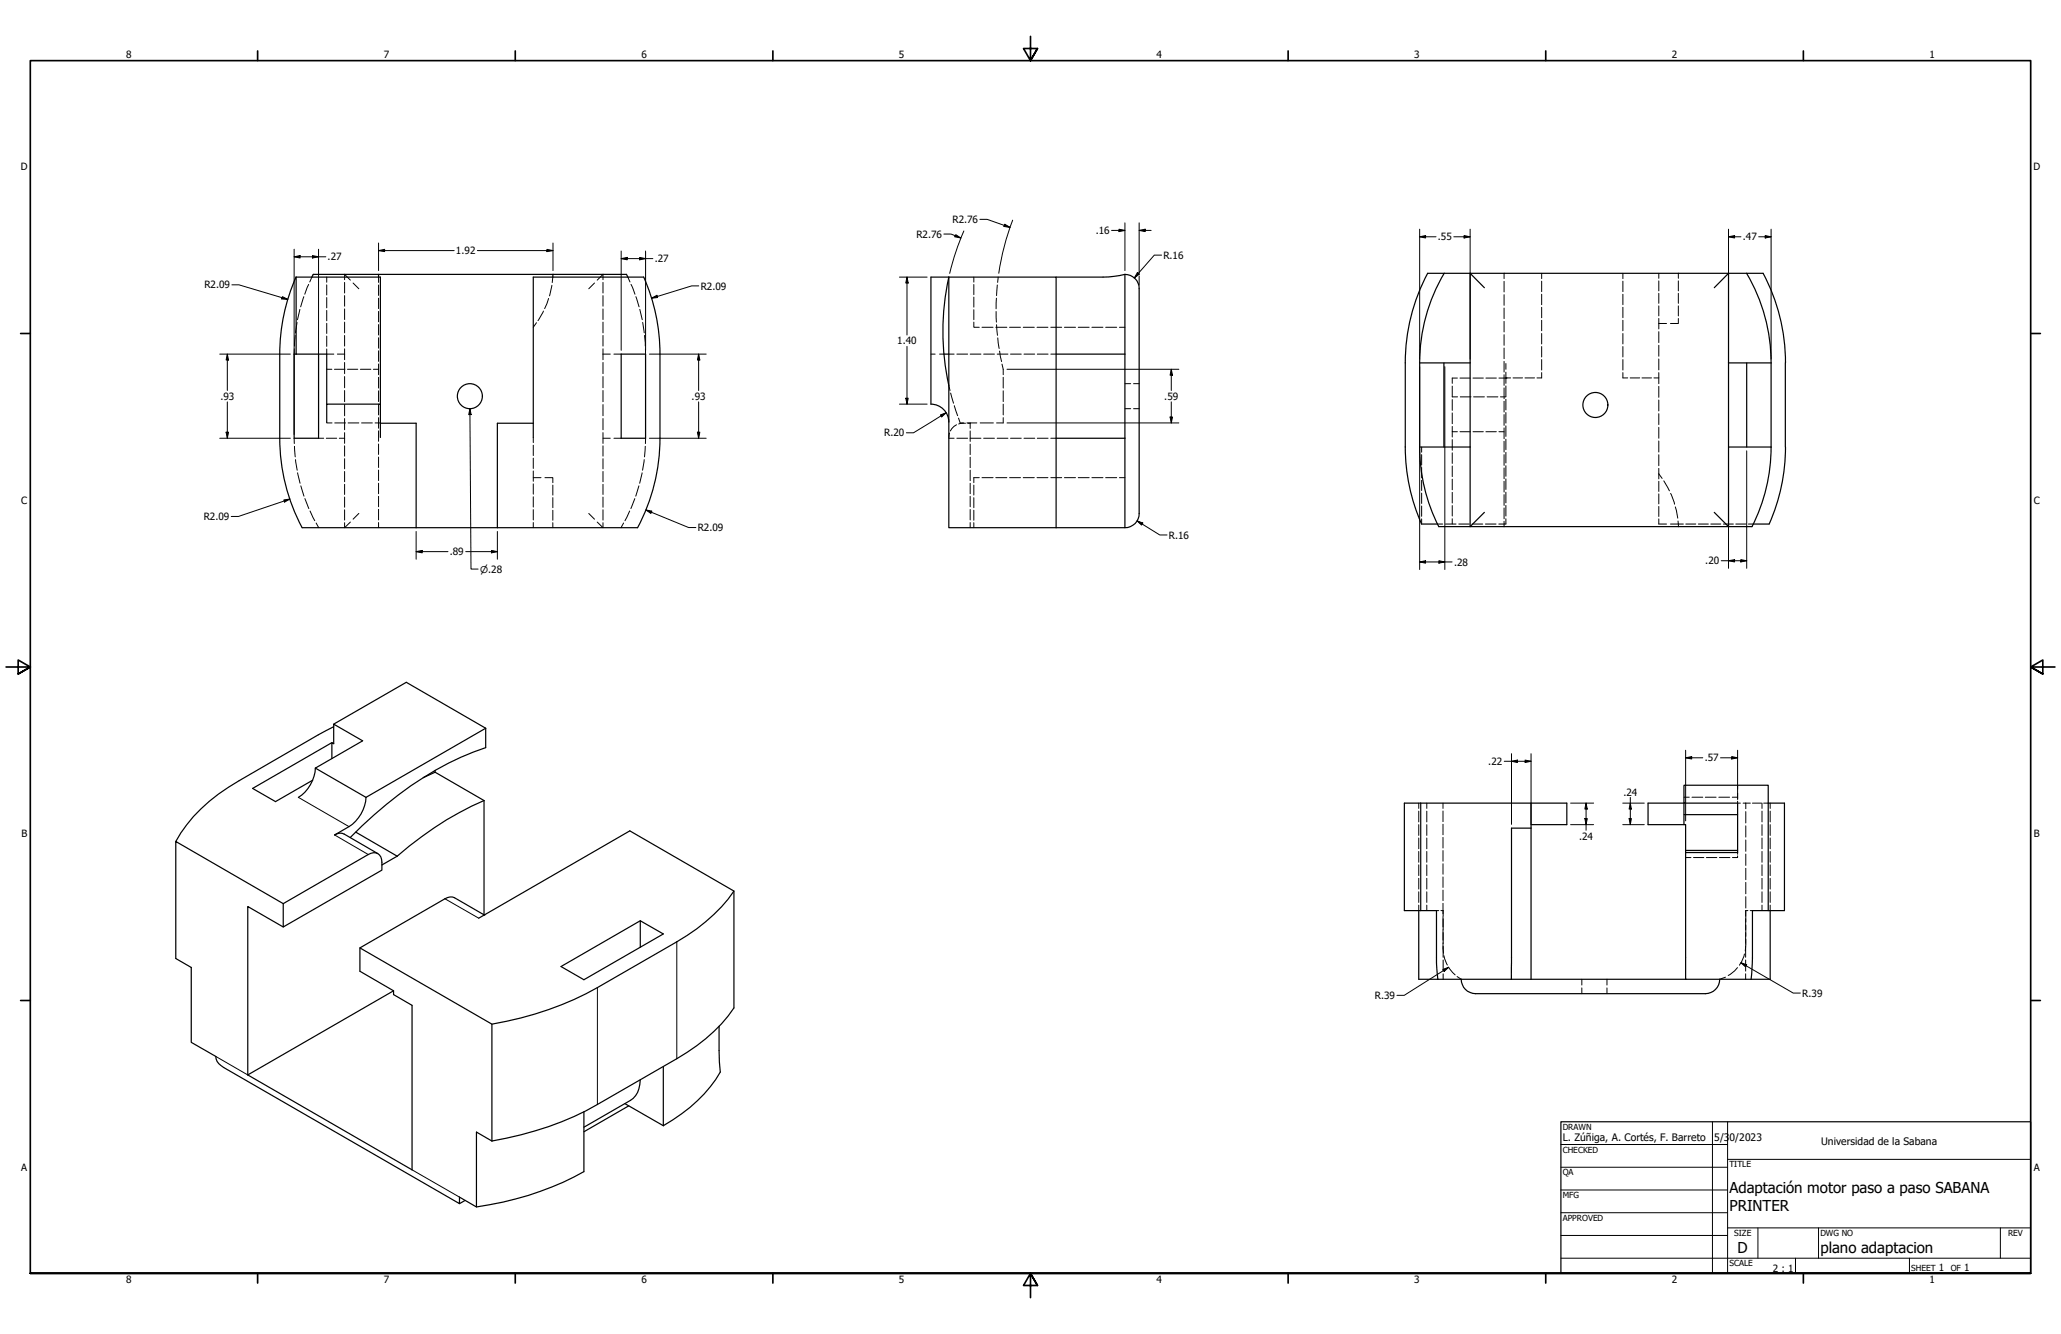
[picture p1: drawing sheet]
<svg xmlns="http://www.w3.org/2000/svg" width="864mm" height="559mm" viewBox="0 0 864 559" stroke-linecap="round" stroke-linejoin="round" font-family="sans-serif">
<!-- layer: Visible (ANSI) -->
<g fill="none" stroke="#000" stroke-width=".51">
<path d="M124 116a79.7 79.7 0 0 0-6.8 32.3v35.2a79.4 79.4 0 0 0 9.4 37.5l140.6 .1a79.7 79.7 0 0 0 9.3-37.5v-35.3a79.7 79.7 0 0 0-6.8-32.3M124.1 116.1h35.3v53.2M124.1 116.1v32.2M130.7 116.1l.6-1.2h27.3v1.2M158.6 114.9h103.9l.6 1.2M231.7 114.9l-.1 1.2M269.7 116.1h-46.2v67.2M397.6 116.1v104.9h44.9M397.6 116.1h44.9v104.9M397.6 116.1h-7.5v53.2M397.6 116.1a105 105 0 0 0 0 45.4M471.4 114.9l-6.9 1.1-22 .1"/>
<path d="M471.4 114.9a6 6 0 0 1 5.9 6.1v94.1a5.9 5.9 0 0 1-5.9 5.9M471.4 114.9v68.7M605.1 114.5a73.6 73.6 0 0 0-10.2 37.5M731.9 114.5a73.6 73.6 0 0 1 10.2 37.5M622 120.5l-6-6v106.1l6-6M718.3 120.5l6-6v106.1l-6-6M133.5 148.3v35.3h-10.2v-35.3h13.6v21M260.3 148.3h10.2v35.3h-10.2zM395.5 148.3h2.1M442.5 148.3h28.9M594.9 152h21.1M594.9 152v35.3h21.1"/>
<path d="M605 152v35.3M724.3 152h17.8M731.9 152v35.3M742.1 152v35.3h-17.8M748.1 152v35.3M748.2 152a79.4 79.4 0 0 0-9.4-37.5h-140.6a79.7 79.7 0 0 0-9.4 37.5v35.3M136.9 176.8v-7.5h22.5v14M159.4 177.3h15v43.7M223.5 177.3h-15.1v43.7M390 169.3a7.5 7.5 0 0 1 7.6 7.5M442.5 183.6h28.9M471.4 183.6v37.4h-28.9"/>
<path d="M588.8 187.2a79.7 79.7 0 0 0 6.9 32.3M594.9 187.2a73.5 73.5 0 0 0 8 33.4h131.2a73.6 73.6 0 0 0 8-33.4M748.2 187.2a79.7 79.7 0 0 1-6.9 32.3M595.7 219.5h6.6M734.7 219.5h6.6M139.1 317.8v-6.7l.7 .4v-8.2l12.2 7-19.9 11.5M139.1 311.1l-33.2 19.2 9.5 5.5 15.6-9M139.8 304.4l-6.4 3.4-33.2 19.2a67.1 67.1 0 0 0-26.5 25.5M139.8 303.3l30.4-17.5 33.3 19.3M203.5 305.1v8.1a141.7 141.7 0 0 0-51.8 32.7l-5 4.9M203.5 305.1l-50.1 28.9M132.1 321.8a15.7 15.7 0 0 1-7.1 12.2"/>
<path d="M132.1 321.8l21.3 12.2M153.4 334a15.7 15.7 0 0 1-7.2 12.3l-6 3.5a3.9 3.9 0 0 1 4-.4l14.1 8.2M177.4 325.8l4.9-2.3 20.5 11.8M182.3 322.7v.8M202.8 335.3a135.9 135.9 0 0 0-36.4 23.3M202.8 335.3v47.9M595.3 336.4v45M641.5 336.4v73.8M740.9 336.4h6.8v45h-13.4v19.7l-.6 9.1M740.9 336.4v-7.5h-35.3v7.5h22.5v20.7h-21.8M740.9 336.4v45M149 348.6l17.4 10"/>
<path d="M166.4 358.6l-6.4 3.7M641.5 345.4h15v-9h-68v45h13.4v22l.6 6.8M641.5 346.9h-8.2v63.3M705.6 341.2v4.2M706.3 356.2v54h14.3M706.3 356.2h21.8M728.1 341.2h-22.5v-4.8h-15v9h15.7v10.8M118.7 378.5l35.6-20.6a3.5 3.5 0 0 1 4-.3 3.5 3.5 0 0 1 1.7 3.6v3.3l-41.3 23.8zM118.7 378.5l-45-26v49l6.4 3.8v31.3l10.3 5.9a5.2 5.2 0 0 0 3.3 4.7l98.8 57v-2.7l7.1 4.1v-31.4l6.5 3.8M307.5 373.3a71.5 71.5 0 0 1-23.9 21.2l-33.3 19.2a136.8 136.8 0 0 1-44.2 15.3M118.7 388.3l-14.9-8.6v70.6M150.8 397.1l55.3 31.9v49"/>
<path d="M200.6 384.6l63.3-36.6 43.6 25.3v48.9a69.7 69.7 0 0 1-23.9 21.3l-33.3 19.2a132.9 132.9 0 0 1-44.2 15.3M202.9 383.3l-12.5-7.3a4.1 4.1 0 0 0-4 .5l-35.6 20.6v9.7l14.1 8.2v1.6l7.8 4.5v68.9l-68.9-39.7M268.3 385.7l-33.2 19.2 9.6 5.5 33.2-19.2-9.6-5.5v11.1M594.5 381.4v28.8h111.8M741.7 381.4v28.8h-21.1M164.9 415l-61.1 35.3M612.3 410.2a6.1 6.1 0 0 0 6 6h96.3a6.1 6.1 0 0 0 6-6M301.3 429.9l.1 12.6 .4 6.6a62.8 62.8 0 0 1-23.9 22.5M268.3 452.3a9.6 9.6 0 0 1-4.1 8.6l-19.5 11.3M277.9 446.8v24.8M244.7 465.7v25.1a129.5 129.5 0 0 1-45.1 14.8M261.8 462.3l16.1 9.3"/>
<path d="M263.5 463.2l-18.8 10.9M194.9 502.9l-2.4 1.3"/>
<circle cx="196.9" cy="166" r="5.2"/>
<circle cx="668.5" cy="169.6" r="5.2"/>
</g>
<!-- layer: Visible Narrow (ANSI) -->
<path d="M125 334l21.2 12.3M140.2 349.8l14.1 8.1M186.4 376.5l14.2 8.1M283.6 394.5v49M250.3 413.7v49M90.4 442.5l13.4 7.8M172.7 490l19.8 11.5" fill="none" stroke="#000" stroke-width=".42"/>
<!-- layer: Visible (ANSI) -->
<circle cx="202.8" cy="383.2" r=".25" fill="#000"/>
<!-- layer: Hidden (ANSI) -->
<g fill="none" stroke="#000" stroke-width=".42">
<path d="M129.3 119.1l-1.6 4.2M130.7 116.1l-.9 2M136.9 116.1v2.1M136.9 119.3v4.3M144.4 117.2v-2.3l2.4 2.4M144.4 118.3v4.4M148 118.6l2.4 2.4M158.6 116.1v2.2M158.6 119.4v4.4M231.3 119.5l-1 4.5M231.6 116.1l-.2 2.3M249.1 118.6l-2.4 2.4"/>
<path d="M252.7 117.2v-2.3l-2.4 2.4M252.7 118.3v4.4M263.1 116.1l.9 2M264.4 119.1l1.7 4.2M408.1 116.1v2.1M408.1 119.2v4.2M417.9 119.4l-.3 4.4M418.3 116.1l-.3 2.2M630.2 114.5v2.2M630.2 117.9v4.4M646 114.5v2.2M646 117.8v4.4"/>
<path d="M680 114.5v2.2M680 117.8v4.4M695.1 114.5v2.1M695.1 117.7v4.2M703.3 114.5v2.1M703.3 117.7v4.2M124.5 135.1l-.7 4.3M125.7 129.6l-1 4.3M127.3 124.3l-1.3 4.2M136.9 124.7v4.3M136.9 130v4.4M136.9 135.4v4.3"/>
<path d="M144.4 123.8v4.5M144.4 129.4v4.5M144.4 134.9v4.5M158.6 124.9v4.4M158.6 130.4v4.4M158.6 136v4.3M224.8 135.2l-1.3 1.9M227.7 130.3l-2.3 4M229.9 125l-1.7 4.3M252.7 123.8v4.5M252.7 129.4v4.5M252.7 134.9v4.5"/>
<path d="M266.4 124.3l1.4 4.2M268.1 129.6l1 4.3M269.3 135.1l.6 4.3M408.1 134.9v2.2h2.2M408.1 124.5v4.2M408.1 129.7v4.2M411.5 137.1h4.6M417.3 137.1h4.6M417.4 130.5l.1 4.4M417.5 124.9l-.1 4.4M417.6 136l.4 4.5M423 137.1h4.6"/>
<path d="M428.8 137.1h4.6M434.5 137.1h4.6M440.3 137.1h4.6M446 137.1h4.7M451.8 137.1h4.6M457.5 137.1h4.7M463.3 137.1h4.6M469.1 137.1h2.3M630.2 123.4v4.5M630.2 129v4.5M630.2 134.6v4.5M646 123.3v4.3"/>
<path d="M646 128.7v4.4M646 134.2v4.4M646 139.7v4.4M680 123.3v4.3M680 128.7v4.4M680 134.2v4.4M680 139.7v4.4M695.1 122.9v4.2M695.1 128.1v4.2M695.1 133.4v4.4M695.1 138.9v4.6M695.1 135.5h3.2"/>
<path d="M703.3 133.4v2.1h-3.3M703.3 122.9v4.2M703.3 128.1v4.2M123.3 146.1v2.2M123.7 140.5l-.3 4.5M136.9 146.2v2.1h3M136.9 154.7h2.2M136.9 140.8v4.3M140.1 154.7h4.4M141.4 148.3h3M144.4 140.5v4.5M144.4 146.1v4.6"/>
<path d="M144.4 151.8v4.7M144.4 157.7v4.7M145.6 154.7h4.3M151 154.7h4.4M156.5 154.7h2.1M158.6 141.5v4.4M158.6 146.9v4.5M158.6 152.5v4.5M158.6 158.1v4.5M252.7 148.3h3M252.7 140.5v4.5M252.7 146.1v4.6"/>
<path d="M252.7 151.8v4.7M252.7 157.7v4.7M257.2 148.3h3.1M270.1 140.5l.3 4.5M270.4 146.1l.1 2.2M390.1 148.3h1.8M393.7 148.3h1.8M397.6 148.3h2.2M400.9 148.3h4.5M406.5 148.3h4.5M412.2 148.3h4.5M417.8 148.3h4.5"/>
<path d="M418.1 141.5l.6 4.5M418.8 147.1l.9 4.3M419.9 152.5l.5 2.2v2.3M420.4 158.1v4.5M423.4 148.3h4.5M429.1 148.3h4.5M434.7 148.3h4.5M440.3 148.3h2.2M610.7 158.4h-2.2v2.2M611.8 158.4h4.3M617.2 158.4h4.3M622.6 158.4h4.4"/>
<path d="M628.1 158.4h2.4M630.2 140.2v4.5M630.2 145.8v4.4M630.2 151.4v4.4M630.2 157v4.4M630.7 158.4h.3M631 158.3h2M631 152.3v2.4M631 155.9v4.7M634 158.3h4M639 158.3h4M646 145.2v4.3"/>
<path d="M646 150.6v4.4M646 156.1v2.2h-2M680 145.2v4.3M680 150.6v4.4M680 156.1v2.2h2.1M683.1 158.3h4M688 158.3h4M693 158.3h2.1M695.1 144.7v4.5M695.1 150.4v4.5M695.1 156.1v4.6M136.9 177l2.2 .2"/>
<path d="M136.9 176.8v.1M140.3 177.2h4.5M144.4 163.6v4.7M144.4 169.5v4.7M144.4 175.3v4.7M145.9 177.2h4.5M151.5 177.2h4.5M157.2 177.2h2.2M158.6 163.7v4.5M158.6 169.3v4.5M158.6 174.9v4.5M252.7 163.6v4.7"/>
<path d="M252.7 169.5v4.7M252.7 175.3v4.7M397.6 161.5l.5 2.1M398.3 164.7l1.2 4.2M399.9 169.9l1.4 4.2M400.8 177.9l-2 1.6-.6 1M401.6 175.1l.7 2.1h1.4M404.6 177.3l-2.9 .3M405.1 177.2h1.4M405.6 177.3h.9M406.5 177.3v2.2M409.3 177.2l-2.8 .1"/>
<path d="M410.7 177.2h5.5M420.4 174.9v2.3h-2.8M420.4 163.7v4.5M420.4 169.3v4.5M471.4 160.7h2.4M471.4 171.2h2.4M475 160.7h2.3M475 171.2h2.3M608.5 178.6v2.2h2.2M608.5 161.7v4.5h2.2M608.5 167.4v4.5M608.5 173v4.5"/>
<path d="M611.9 166.2h4.5M617.5 166.2h4.5M623.1 166.2h4.5M628.7 166.2h2.3M630.2 162.5v4.5M630.2 168.1v4.5M630.2 173.7v4.5M630.2 179.3v4.5M631 161.7v4.4M631 167.3v4.4M631 172.8v4.4M631 178.4v4.4"/>
<path d="M695.1 161.9v4.5M695.1 167.6v4.5M695.1 173.3v4.6M695.1 179v4.6M123.3 183.6v2.2M123.4 186.9l.3 4.5M123.8 192.5l.7 4.5M124.7 198.1l1 4.3M133.5 183.6h2.1M136.7 183.6h4.4M142.2 183.6h2.2M144.4 181.2v4.5"/>
<path d="M144.4 186.8v4.3M144.4 192.2v4.2M144.4 197.5v4.3M158.6 180.5v4.3M158.6 186v4.4M158.6 191.5v4.3M158.6 196.9v4.4M223.5 183.3v2.1M223.5 186.5v4.3M223.5 191.9v4.3M223.5 197.3v4.3M252.7 181.2v4.5"/>
<path d="M252.7 183.6h3M252.7 186.8v4.3M252.7 192.2v4.2M252.7 197.5v4.3M257.2 183.6h3.1M269 198.1l-1 4.3M269.9 192.5l-.7 4.5M270.4 186.9l-.3 4.5M270.5 183.6l-.1 2.2M397.6 183.6h2.2M397.9 181.4l-.3 1.9M400.9 183.6h4.5"/>
<path d="M406.5 183.6h4.5M406.5 180.5v4.4M406.5 186.1v4.3M406.5 191.5v4.4M406.5 197v4.4M412.2 183.6h4.5M417.8 183.6h4.5M423.4 183.6h4.5M429.1 183.6h4.5M434.7 183.6h4.5M440.3 183.6h2.2M595.7 187.3v2.1"/>
<path d="M595.7 190.4v4.4M595.7 195.8v4.4M608.5 180.8v2.3M608.5 184.1v4.5M608.5 189.7v4.4M608.5 195.2v4.4M611.8 180.8h4.3M617.2 180.8h4.3M622.6 180.8h4.4M628.1 180.8h2.1M630.2 184.8v4.6M630.2 190.4v4.5"/>
<path d="M630.2 196v4.5M631 184v4.4M631 189.5v4.4M631 195.1v4.4M695.1 184.7v4.7M695.1 190.5v4.6M695.1 196.2v4.4M695.1 198.5l1.4 1.9M126 203.5l1.4 4.3M127.8 208.9l1.6 4.1M129.9 214.1l2 4M132.5 219.1l1 1.9"/>
<path d="M144.4 202.9v4.2M144.4 208.2v4.3M144.4 213.6v4.3M146.8 218.7l-2.4 2.3v-2.1M150.4 215.1l-2.4 2.4M158.6 202.4v4.4M158.6 207.9v4.4M158.6 213.4v4.4M158.6 218.9v2.1M223.5 202.7v4.3M223.5 208.1v4.3M223.5 213.5v4.3"/>
<path d="M223.5 218.9v2.1M223.5 200.1h3.2M228.3 200.1h3.3v2.1M231.6 203.2v4.2M231.6 208.5v4.2M231.6 213.7v4.2M231.6 218.9v2.1M246.7 215.1l2.4 2.4M250.3 218.7l2.4 2.3v-2.1M252.7 202.9v4.2M252.7 208.2v4.3M252.7 213.6v4.3"/>
<path d="M261.3 219.1l-1.1 1.9M263.8 214.1l-1.9 4M266 208.9l-1.6 4.1M267.7 203.5l-1.3 4.3M406.5 202.4v4.4M406.5 207.9v4.4M406.5 213.4v4.4M406.5 218.9v2.1M408.1 203.2v4.2M408.1 208.5v4.2M408.1 213.7v4.2M408.1 218.9v2.1"/>
<path d="M410.3 200.1h-2.2v2.1M411.5 200.1h4.6M417.3 200.1h4.6M423 200.1h4.6M428.8 200.1h4.6M434.5 200.1h4.6M440.3 200.1h4.6M446 200.1h4.7M451.8 200.1h4.6M457.5 200.1h4.7M463.3 200.1h4.6M469.1 200.1h2.3"/>
<path d="M595.7 201.2v4.3M595.7 206.6v4.3M595.7 212v4.3M595.7 217.4v2.1M602.3 219.5h2.2M605.7 219.5h4.4M608.5 200.7v4.5M608.5 206.2v4.5M608.5 211.8v4.4M608.5 217.3v2.2M611.3 219.5h4.4M616.8 219.5h4.5"/>
<path d="M622.4 219.5h4.5M628 219.5h2.5M630.2 201.6v4.5M630.2 207.2v4.5M630.2 212.8v4.5M630.2 218.4v2.2M631 200.6v4.4M631 206.2v4.4M631 211.7v4.5M631 217.3v2.2h-.3M695.1 201.6v4.3M695.1 206.9v4.2"/>
<path d="M695.1 212.2v4.1M695.1 217.4v2.1h3.2M697.2 201.4l2.3 4.2M700 219.5h5.4M700 206.7l1.7 4.5M702 212.3l1 4.7M703.1 218.2l.2 2.4M706.4 219.5h4.2M711.6 219.5h4.2M716.9 219.5h4.1M722.1 219.5h4.2M727.3 219.5h4.2"/>
<path d="M732.6 219.5h2.1M594.5 336.4v2.2M594.5 339.8v4.5M597.9 336.4v2.2M597.9 339.8v4.5M604.6 336.4v2.2M604.6 339.7v4.5M705.6 333.9h2.2M709 333.9h4.5M714.6 333.9h4.5M720.2 333.9h4.5M725.9 333.9h2.2"/>
<path d="M728.1 335.6v.8h1.1M728.1 328.9v1.7M728.1 332.2v2.6M730.4 336.4h3M731.5 336.4v2.4M731.5 340v4.7M734.3 336.4h3.8M738.3 336.4v2.2M738.3 339.8v4.5M739 336.4h1.9M741.7 336.4v2.2M741.7 339.8v4.5"/>
<path d="M594.5 345.4v4.5M594.5 351v4.5M594.5 356.7v4.5M597.9 345.4v4.5M597.9 351v4.5M597.9 356.7v4.5M604.6 345.2v4.5M604.6 350.8v4.4M604.6 356.3v4.4M706.3 359.2h2.2M709.6 359.2h4.3M715 359.2h4.4"/>
<path d="M720.5 359.2h4.4M728.1 358.5v.7h-2.2M728.1 357.1v.7M731.5 345.9v4.7M731.5 351.9v4.7M731.5 357.8v4.7M738.3 345.4v4.5M738.3 351v4.5M738.3 356.7v4.5M741.7 345.4v4.5M741.7 351v4.5M741.7 356.7v4.5"/>
<path d="M594.5 362.3v4.5M594.5 367.9v4.5M594.5 373.6v4.4M594.5 379.2v2.2M597.9 362.3v4.5M597.9 367.9v4.5M597.9 373.6v4.4M597.9 379.2v2.2M604.6 361.8v4.4M604.6 367.3v4.4M604.6 372.9v4.4M604.6 378.4v4.4"/>
<path d="M731.5 363.7v4.8M731.5 369.6v4.8M731.5 375.6v4.8M738.3 362.3v4.5M738.3 367.9v4.5M738.3 373.6v4.4M738.3 379.2v2.2M741.7 362.3v4.5M741.7 367.9v4.5M741.7 373.6v4.4M741.7 379.2v2.2M601.9 381.4h1"/>
<path d="M603.8 381.4h.9v2.3M604.6 395l.2 4.3M604.6 383.9v4.4M604.6 389.4v4.4M604.7 384.9v4.6M604.7 390.7v4.5M604.7 396.4v4.6M730.9 399.6l-1.1 3.2-.9 1.5M731.5 396.4v4.6M732.4 381.4h-.9v14.4l-.2 2.5M733.4 381.4h.9M604.7 402.1v4.7"/>
<path d="M604.7 407.9v2.3M605 400.3l1.5 3.9M607 405.1l2.7 3.3M610.6 409.1l1.7 1.1M633.3 401.1v1.8M633.3 403.9v3.6M633.3 408.4v1.8M662.8 410.2v2.4M662.8 413.8v2.4M673.4 410.2v2.4M673.4 413.8v2.4M723 409.3l-2.4 .9"/>
<path d="M728 405.3l-1.1 1.4-2.7 1.9M731.5 402.1v4.7M731.5 407.9v2.3"/>
</g>
<g fill="#000">
<circle cx="631" cy="158.3" r=".19"/>
<circle cx="631" cy="158.4" r=".19"/>
</g>
<!-- layer: Border (ANSI) -->
<g fill="none" stroke="#000" stroke-width=".7">
<path d="M431.8 15.2v10.2l-2.9-5.1h5.8l-2.9 5.1 2.9-5.1M107.9 21.3v4.1M215.9 21.3v4.1M323.8 21.3v4.1M539.8 21.3v4.1M647.7 21.3v4.1M755.6 21.3v4.1M8.6 139.7h4.1M850.9 139.7h4.1M2.5 279.4h10.2l-5.1-2.9v5.8l5.1-2.9-5.1 2.9M861.1 279.4h-10.2l5.1-2.9v5.8l-5.1-2.9 5.1 2.9M8.6 419.1h4.1"/>
<path d="M850.9 419.1h4.1M12.7 533.4v-508h838.2v508h-838.2h838.2M107.9 533.4v4.1M215.9 533.4v4.1M323.8 533.4v4.1M434.7 538.5l-2.9-5.1 2.9 5.1h-5.8l2.9-5.1v10.2M539.8 533.4v4.1M647.7 533.4v4.1M755.6 533.4v4.1"/>
</g>
<!-- layer: Title (ANSI) -->
<g fill="none" stroke="#000" stroke-width=".42">
<path d="M654 479.4h69.9M717.5 469.9v63.5M723.9 469.9v63.5M654 488.9h69.9M654 498.5h69.9M723.9 485.6h127M654 508h69.9M654 517.5h69.9M723.9 514.3h127M736.6 514.3v12.7M762 514.3v12.7M838.2 514.3v12.7"/>
<path d="M654 527h196.9M752.3 527v6.4M800.1 527v6.4"/>
</g>
<path d="M654 469.9h196.9v63.5h-196.9z" fill="none" stroke="#000" stroke-width=".51"/>
<!-- layer: Dimension (ANSI) -->
<g fill="none" stroke="#000" stroke-width=".42">
<path d="M395.5 98h3l4.1 1.7M400.5 98.3l2.1 1.4-2.5-.5zM403.9 96.8l-3.4 8.7-2.6 9M410.6 91.9h3l9.6 3.3M421 93.9l2.2 1.3-2.5-.3zM424.3 92.2l-3.3 10.2-2.5 12.1M465.8 96.5h5.6M468.9 96l2.5 .5-2.5 .5zM471.4 93.3v20M477.3 96.5l2.6-.5v1zM477.3 96.5h5M477.3 93.3v21.8"/>
<path d="M594.9 99.2l2.4-.5v1zM594.9 99.2h6.8M594.9 96v54.4M609.2 99.2h6.8M613.5 98.7l2.5 .5-2.5 .5zM616 96v54.4M724.3 99.2l2.5-.5v1zM724.3 99.2h5.2M724.3 96v54.4M736.9 99.2h5.2M739.6 98.7l2.5 .5-2.5 .5zM742.1 96v54.4"/>
<path d="M97.2 119.3h2.9l20.5 6.1M123.3 107.6l2.4-.5v1zM123.3 107.6h13.2M123.3 104.4v77.6M130.9 107.1l2.6 .5-2.6 .5zM133.5 104.4v77.6M158.6 105l2.6-.5v.9zM158.6 105h31.7M158.6 101.8v11.5M200 105h31.7M229.2 104.5l2.5 .5-2.5 .4zM231.7 101.8v11.5"/>
<path d="M260.3 108.3l2.5-.5v1zM260.3 108.3h13.3M260.3 105.2v41.5M268 107.8l2.5 .5-2.5 .5zM270.5 105.2v41.5M292.8 119.8h-3l-16.8 5.1M376.9 116.1h11.6M380 116.1l.6 2.5h-1.1zM380 116.1v24.2M476.6 114.2l.7 .7-2 1.6zM477.3 115.6v3.8M486.7 106.9h-3l-8.4 9.6"/>
<path d="M118.4 124.3l2.2 1.1-2.6-.2zM273 124.9l2.3-1.2 .2 1zM92.1 148.3h29.6M95.2 148.3l.6 2.5h-1.1zM95.2 148.3v15.3M272.1 148.3h23.8M292.7 148.3l.5 2.5h-1zM292.7 148.3v15.3M380 145.1v24.2M422 154.7h72M490.8 154.7l.5 2.5h-1zM490.8 154.7v8.9"/>
<path d="M594.9 153.6v85M605.4 153.6v85M95.2 168.3v15.3M196.9 171.2l.5 2.5h-1zM196.9 171.2l.5 67.2h2.9M292.7 168.3v15.3M376.9 169.3h11.6M379.5 166.8h1.1l-.6 2.5zM394.1 173.8l2.3-.9-1.8 1.7zM396.4 172.9l-13.6 8.4h-3M422 177.2h72M490.3 174.7h1l-.5 2.5z"/>
<path d="M490.8 168.3v8.9M92.1 183.6h29.6M94.7 181h1.1l-.6 2.6zM272.1 183.6h23.8M292.2 181h1l-.5 2.6zM724.3 188.8v49.3M731.9 188.8v49.3M118.9 209.4l2.6-.4-2.2 1.3zM121.5 209l-21.6 7.3h-3M270.6 213.6l2.5 .5-.4 1zM270.6 213.6l17.9 7.4h3.1M476.4 218.2l2.5 .9-.6 .9z"/>
<path d="M476.4 218.2l9.6 5.9h3M174.4 231.1l2.5-.5v1zM174.4 231.1h13.3M174.4 222.6v11.7M195.1 231.1h13.3M205.9 230.6l2.5 .5-2.5 .5zM208.4 222.6v11.7M594.9 235.4l2.4-.5v1zM594.9 235.4h13.6M602.9 234.9l2.5 .5-2.5 .5zM721.2 234.9h10.7M724.3 234.9l2.5-.5v1z"/>
<path d="M729.4 234.4l2.5 .5-2.5 .5zM630.3 318.9h11.2M633.3 318.9l2.5-.5v1zM633.3 315.7v29.6M639.1 318.4l2.4 .5-2.4 .5zM641.5 315.7v29.6M706.3 317.4l2.6-.5v1zM706.3 317.4h7.2M706.3 314.3v29.6M720.9 317.4h7.2M725.6 316.9l2.5 .5-2.5 .5zM728.1 314.3v20.5"/>
<path d="M658.1 336.4h9.7M664.6 336.4l.5 2.5h-1zM664.6 336.4v11.4M680 336.4h9M683.1 336.4l.5 2.5h-1zM683.1 334v11.4M658.1 345.4h9.7M664.1 342.9h1l-.5 2.5zM680 345.4h9M682.6 342.9h1l-.5 2.5zM604.6 406.1l2.4-.9-1.8 1.7zM607 405.2l-18.6 11.7h-3.1"/>
<path d="M729.5 403.3l2.4 .8-.5 .9zM729.5 403.3l21.9 12.7h3"/>
</g>
<g fill="#000">
<path d="M400.5 98.3l2.1 1.4-2.5-.5z" fill-rule="evenodd"/>
<path d="M421 93.9l2.2 1.3-2.5-.3z" fill-rule="evenodd"/>
<path d="M468.9 96l2.5 .5-2.5 .5z" fill-rule="evenodd"/>
<path d="M477.3 96.5l2.6-.5v1z" fill-rule="evenodd"/>
<path d="M594.9 99.2l2.4-.5v1z" fill-rule="evenodd"/>
<path d="M613.5 98.7l2.5 .5-2.5 .5z" fill-rule="evenodd"/>
<path d="M724.3 99.2l2.5-.5v1z" fill-rule="evenodd"/>
<path d="M739.6 98.7l2.5 .5-2.5 .5z" fill-rule="evenodd"/>
<path d="M123.3 107.6l2.4-.5v1z" fill-rule="evenodd"/>
<path d="M130.9 107.1l2.6 .5-2.6 .5z" fill-rule="evenodd"/>
<path d="M158.6 105l2.6-.5v.9z" fill-rule="evenodd"/>
<path d="M229.2 104.5l2.5 .5-2.5 .4z" fill-rule="evenodd"/>
<path d="M260.3 108.3l2.5-.5v1z" fill-rule="evenodd"/>
<path d="M268 107.8l2.5 .5-2.5 .5z" fill-rule="evenodd"/>
<path d="M380 116.1l.6 2.5h-1.1z" fill-rule="evenodd"/>
<path d="M476.6 114.2l.7 .7-2 1.6z" fill-rule="evenodd"/>
<path d="M118.4 124.3l2.2 1.1-2.6-.2z" fill-rule="evenodd"/>
<path d="M273 124.9l2.3-1.2 .2 1z" fill-rule="evenodd"/>
<path d="M95.2 148.3l.6 2.5h-1.1z" fill-rule="evenodd"/>
<path d="M292.7 148.3l.5 2.5h-1z" fill-rule="evenodd"/>
<path d="M490.8 154.7l.5 2.5h-1z" fill-rule="evenodd"/>
<path d="M196.9 171.2l.5 2.5h-1z" fill-rule="evenodd"/>
<path d="M379.5 166.8h1.1l-.6 2.5z" fill-rule="evenodd"/>
<path d="M394.1 173.8l2.3-.9-1.8 1.7z" fill-rule="evenodd"/>
<path d="M490.3 174.7h1l-.5 2.5z" fill-rule="evenodd"/>
<path d="M94.7 181h1.1l-.6 2.6z" fill-rule="evenodd"/>
<path d="M292.2 181h1l-.5 2.6z" fill-rule="evenodd"/>
<path d="M118.9 209.4l2.6-.4-2.2 1.3z" fill-rule="evenodd"/>
<path d="M270.6 213.6l2.5 .5-.4 1z" fill-rule="evenodd"/>
<path d="M476.4 218.2l2.5 .9-.6 .9z" fill-rule="evenodd"/>
<path d="M174.4 231.1l2.5-.5v1z" fill-rule="evenodd"/>
<path d="M205.9 230.6l2.5 .5-2.5 .5z" fill-rule="evenodd"/>
<path d="M594.9 235.4l2.4-.5v1z" fill-rule="evenodd"/>
<path d="M602.9 234.9l2.5 .5-2.5 .5z" fill-rule="evenodd"/>
<path d="M724.3 234.9l2.5-.5v1z" fill-rule="evenodd"/>
<path d="M729.4 234.4l2.5 .5-2.5 .5z" fill-rule="evenodd"/>
<path d="M633.3 318.9l2.5-.5v1z" fill-rule="evenodd"/>
<path d="M639.1 318.4l2.4 .5-2.4 .5z" fill-rule="evenodd"/>
<path d="M706.3 317.4l2.6-.5v1z" fill-rule="evenodd"/>
<path d="M725.6 316.9l2.5 .5-2.5 .5z" fill-rule="evenodd"/>
<path d="M664.6 336.4l.5 2.5h-1z" fill-rule="evenodd"/>
<path d="M683.1 336.4l.5 2.5h-1z" fill-rule="evenodd"/>
<path d="M664.1 342.9h1l-.5 2.5z" fill-rule="evenodd"/>
<path d="M682.6 342.9h1l-.5 2.5z" fill-rule="evenodd"/>
<path d="M604.6 406.1l2.4-.9-1.8 1.7z" fill-rule="evenodd"/>
<path d="M729.5 403.3l2.4 .8-.5 .9z" fill-rule="evenodd"/>
</g>
<g font-size="6.3">
<text x="724.7" y="499.9">Adaptación motor paso a paso SABANA</text>
<text x="724.7" y="507.4">PRINTER</text>
<text x="728.1" y="524.9">D</text>
<text x="762.8" y="525">plano adaptacion</text>
</g>
<g font-size="4.3">
<text x="654.8" y="477.8">L. Zúñiga, A. Cortés, F. Barreto</text>
<text x="718.3" y="478">5/3</text>
<text x="724.7" y="478">0/2023</text>
<text x="763.1" y="479.4">Universidad de la Sabana</text>
</g>
<g font-size="4.2">
<text x="52.8" y="24.4">8</text>
<text x="160.8" y="24.4">7</text>
<text x="268.7" y="24.4">6</text>
<text x="376.7" y="24.4">5</text>
<text x="484.6" y="24.4">4</text>
<text x="592.6" y="24.4">3</text>
<text x="700.5" y="24.4">2</text>
<text x="808.5" y="24.4">1</text>
<text x="8.8" y="71.4">D</text>
<text x="852" y="71.4">D</text>
<text x="399.1" y="93.4">R2.76</text>
<text x="384" y="99.6">R2.76</text>
<text x="459.2" y="98">.16</text>
<text x="602.5" y="100.7">.55</text>
<text x="730.3" y="100.7">.47</text>
<text x="191.1" y="106.5">1.92</text>
<text x="137.3" y="109.1">.27</text>
<text x="274.4" y="109.9">.27</text>
<text x="487.5" y="108.4">R.16</text>
<text x="85.7" y="120.8">R2.09</text>
<text x="293.6" y="121.3">R2.09</text>
<text x="376" y="144.2">1.40</text>
<text x="92.3" y="167.4">.93</text>
<text x="289.8" y="167.4">.93</text>
<text x="487.9" y="167.4">.59</text>
<text x="370.5" y="182.8">R.20</text>
<text x="8.9" y="211.1">C</text>
<text x="852.2" y="211.1">C</text>
<text x="85.3" y="217.9">R2.09</text>
<text x="292.4" y="222.5">R2.09</text>
<text x="489.8" y="225.6">R.16</text>
<text x="188.5" y="232.6">.89</text>
<text x="609.3" y="236.9">.28</text>
<text x="714.6" y="236.4">.20</text>
<text x="623.6" y="320.5">.22</text>
<text x="714.3" y="318.9">.57</text>
<text x="680.2" y="333.2">.24</text>
<text x="9" y="350.8">B</text>
<text x="661.7" y="351.7">.24</text>
<text x="852.2" y="350.8">B</text>
<text x="576.1" y="418.5">R.39</text>
<text x="755.2" y="417.5">R.39</text>
<text x="8.9" y="490.5">A</text>
<text x="852.2" y="490.5">A</text>
<text x="742.9" y="532.6">2 : 1</text>
<text x="812.4" y="532.6">1</text>
<text x="823" y="532.6">1</text>
<text x="52.8" y="537.5">8</text>
<text x="160.8" y="537.5">7</text>
<text x="268.7" y="537.5">6</text>
<text x="376.7" y="537.5">5</text>
<text x="484.6" y="537.5">4</text>
<text x="592.6" y="537.5">3</text>
<text x="700.5" y="537.5">2</text>
<text x="808.5" y="537.5">1</text>
</g>
<text font-size="3.9" x="201.2" y="239.8">⌀.28</text>
<g font-size="3.5">
<text x="654.8" y="473.2">DRAWN</text>
<text x="654.8" y="482.8">CHECKED</text>
<text x="724.7" y="488.9">TITLE</text>
<text x="654.8" y="492.3">QA</text>
<text x="654.8" y="501.8">MFG</text>
<text x="654.8" y="511.4">APPROVED</text>
<text x="726.7" y="517.7">SIZE</text>
<text x="762.8" y="517.7">DWG NO</text>
<text x="841.4" y="517.7">REV</text>
<text x="724.7" y="530.4">SCALE</text>
<text x="800.9" y="532.6">SHEET</text>
<text x="817.4" y="532.6">OF</text>
</g>
</svg>
